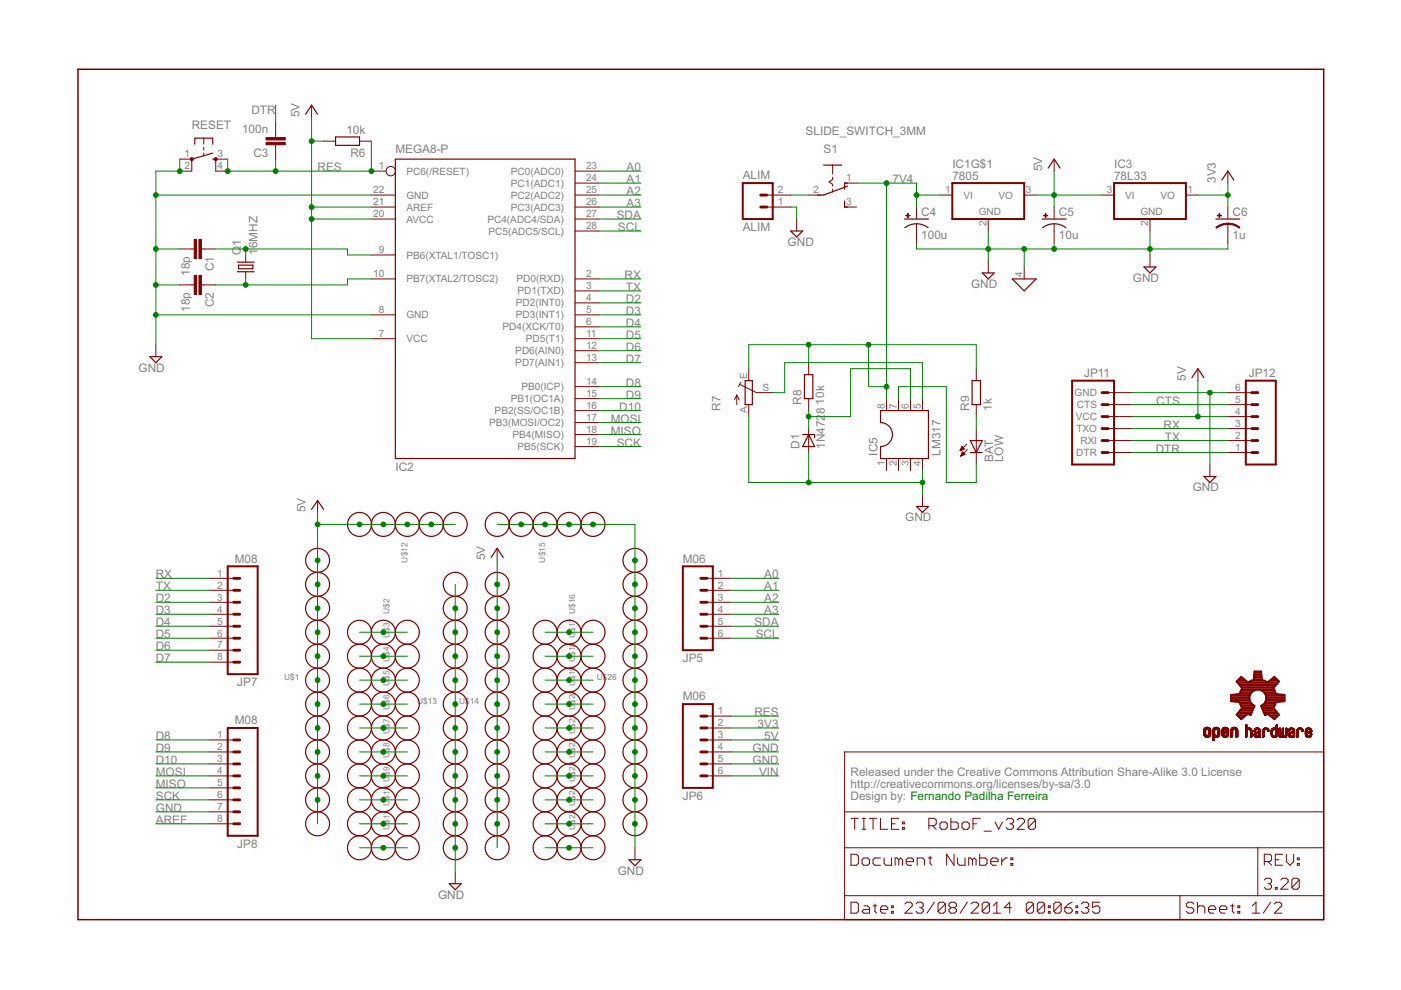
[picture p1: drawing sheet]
<svg xmlns="http://www.w3.org/2000/svg" width="297mm" height="210mm" viewBox="0 0 297 210" stroke-linecap="round" stroke-linejoin="round" font-family="sans-serif">
<g fill="none" stroke="#800000" stroke-width=".21">
<path d="M38.1 33.7h2.6v2.6h-2.6M43.2 29.3v1.3M43.2 31.2v.6M43.2 32.5v.6M48.3 33.7h-2.6v2.6h2.6M58.4 26.1v3.1M58.4 30.7v3M66.1 22.3v2.5M68.6 29.9h2.5M76.2 29.9h2.5M78.7 36.3h3.2M121.9 38.8h5.1"/>
<path d="M121.9 36.3h5.1M176.5 35v1.9M176.5 37.5v.6l-.7 .5 .7 .5v.4M179.1 38.8h2.5M223.5 33.7v2.6M260.3 36.3v2.5M38.1 52.8h3.1M42.7 52.8h3M52.1 54.1v1.5M52.1 57.6v1.5M78.7 59.1h5.1M78.7 54.1h5.1"/>
<path d="M78.7 41.4h5.1M78.7 43.9h5.1M78.7 46.4h5.1M121.9 59.1h5.1M121.9 41.4h5.1M121.9 43.9h5.1M121.9 46.4h5.1M121.9 49h5.1M162.6 41.4h5M162.6 43.9h5M168.9 46.4v2.6M171.4 41.4h2.6"/>
<path d="M176.5 40.1v.6M179.1 43.9h2.5M194.3 43.9v2.5M194.3 47.5v4M199.4 41.4h2.5M209.5 46.4v2.6M209.5 55.3v2.6M217.1 41.4h2.6M217.1 56.6v2.5M223.5 43.9v2.5M223.5 47.5v4M233.7 41.4h2.5"/>
<path d="M243.8 46.4v2.6M243.8 54.1v2.5M251.4 41.4h2.6M260.3 43.9v2.5M260.3 47.5v4M33 73.1v2.5M38.1 60.4h3.1M42.7 60.4h3M78.7 66.8h5.1M78.7 71.8h5.1M121.9 66.8h5.1M121.9 71.8h5.1"/>
<path d="M121.9 76.9h5.1M121.9 74.4h5.1M121.9 69.3h5.1M121.9 64.2h5.1M121.9 61.7h5.1M158.7 78.2v2.5M171.4 76.9v2.5M207 78.2v2.5M254 78.2v2.5M121.9 94.7h5.1M121.9 92.1h5.1M121.9 89.6h5.1"/>
<path d="M121.9 87.1h5.1M121.9 84.5h5.1M121.9 82h5.1M156.2 83.8v2M156.2 83.8l-.5 1M156.2 83.8l.5 1M156.9 81.5l3.5 1.7h3.4M157 81l-.4 1M158.7 85.8v2.5M171.4 84.5v2.6M171.4 90.9v5M188 84.5v2.6"/>
<path d="M188 97.2v2.6M190.5 84.5v2.6M190.5 97.2v2.6M193 84.5v2.6M193 97.2v2.6M195.6 84.5v2.6M195.6 97.2v2.6M203.6 95.5h.2M203.7 95.4h.4M203.7 95.2h.6M203.7 96.7h.1M203.8 96.6h.2"/>
<path d="M203.8 95.1h.6M203.8 95h.5M203.8 96.5h.5M203.9 96.3h.7M203.9 94.9h.3M203.9 94.8h.1M203.9 96.2h.5M203.9 94.7l.5 .5-.8 .4zM204 96.1h.3M204 96h.2M204.1 95.8l-.4 .9M204.1 95.8l.5 .5"/>
<path d="M204.1 95.8h.1M204.6 96.3l-.9 .4M205 94.2l-1.4 1.4M205.1 95.3l-1.4 1.4M207 85.8v2.5M207 90.9v7.6M234.9 83.2h5.1M234.9 95.9h5.1M234.9 93.4h5.1M234.9 90.9h5.1M234.9 88.3h5.1M234.9 85.8h5.1"/>
<path d="M256.5 98.5v2.5M260.3 83.2h5.1M260.3 95.9h5.1M260.3 93.4h5.1M260.3 90.9h5.1M260.3 88.3h5.1M260.3 85.8h5.1M67.3 106.1v2.5M105.4 116.3v2.5M195.6 104.8v2.6M44.5 122.6h5.1M44.5 125.2h5.1"/>
<path d="M44.5 127.7h5.1M44.5 130.2h5.1M44.5 132.8h5.1M44.5 135.3h5.1M44.5 137.9h5.1M149.9 122.6h5M149.9 125.2h5M149.9 127.7h5M149.9 130.2h5M149.9 132.8h5M149.9 135.3h5M44.5 140.4h5.1"/>
<path d="M44.5 156.9h5.1M44.5 159.4h5.1M149.9 156.9h5M149.9 159.4h5M149.9 151.8h5M149.9 154.3h5M179.1 159.4h101.5v35.6h-101.5zM255.2 155.7h.5M255.2 155.7h.4M255.2 155.6h.4M255.2 155.5h.4M255.2 155.4h.4"/>
<path d="M255.2 155.3h.4M255.2 155.2h.4M255.2 155.1h.4M255.2 155h.4M255.2 154.9h.4M255.2 154.8h.4M255.2 155.9h.6M255.2 155.8h.5M255.3 155.9h1.3M255.3 156h1.3M255.3 154.6h1.3M255.4 156h1.1"/>
<path d="M255.4 154.5h1.2M255.4 154.5h1.1M255.4 156.1h1.1M255.4 154.4h1.1M255.5 154.4h.9M255.5 156.2h.9M255.5 154.3h.8M255.6 156.3h.7M255.6 154.3h.7M255.7 154.7l-.5 .1M255.7 154.7h-.5M255.7 156.3h.5"/>
<path d="M255.8 154.6l-.6 .1M255.9 154.2h.2M255.9 154.6h-.6M256 154.6h.6M256.1 154.6l.5 .1M256.2 154.7h.5M256.2 155.8h.5M256.3 154.9h.4M256.3 154.8h.4M256.3 155.7h.4M256.3 155.6h.4M256.3 155.5h.4"/>
<path d="M256.3 155.4h.4M256.3 155.3h.4M256.3 155.2h.4M256.3 155.1h.4M256.3 155h.4M256.6 155.9h-.5M256.7 155.8h-.5M256.7 155.7h-.4M257.1 156.8h.4M257.1 156.7h.4M257.1 156.6h.4M257.1 156.5h.4"/>
<path d="M257.1 156.4h.4M257.1 155.9l1.4 .1M257.1 155.9h.6M257.1 155.8l.5 .1M257.1 155.8h.5M257.1 155.7h.5M257.1 155.7h.4M257.1 155.6h.4M257.1 155.5h.4M257.1 155.4h.4M257.1 155.3h.4M257.1 155.2h.4"/>
<path d="M257.1 155.1h.4M257.1 155h.4M257.1 154.9h.4M257.1 154.8h.4M257.2 154.6h1.3M257.3 154.5h1.2M257.3 154.5h1.1M257.3 157h-.1M257.3 154.4h1.1M257.4 154.4h1M257.5 156.9l-.4 .1M257.5 154.3h.8"/>
<path d="M257.5 156.9h-.4M257.5 156.3h-.4M257.5 154.9h-.4M257.6 154.3h.6M257.6 154.7l-.5 .1M257.6 154.7h-.4M257.6 156.3h.5M257.7 154.6l-.5 .1M257.7 154.2h.3M257.8 154.6h-.6M257.9 154.6h.6M258 154.6h.6"/>
<path d="M258.1 154.7h.5M258.1 155.8h.5M258.1 154.7l.5 .1M258.2 155.7h.4M258.2 154.8h.4M258.2 155.6h.4M258.2 155.5h.4M258.2 155.4h.4M258.2 155.3h.4M258.2 155.2h.4M258.2 155.1h.4M258.2 155h.4"/>
<path d="M258.2 154.9h.4M258.2 156.3h-1.1M258.3 156.2h-1.2M258.4 156.1l-1.3 .1M258.4 156.1h-1.3M258.5 156l-1.4 .1M258.5 156h-1.4M258.6 155.9h-.6M258.6 155.8h-.5M259.1 155.8h.4M259.1 155.7h.4M259.1 155.7h.3"/>
<path d="M259.1 155.1h1.4M259.1 155.1h.3M259.1 155h.3M259.1 154.9h.3M259.1 154.9h.4M259.1 154.8h.4M259.1 154.7h.4M259.1 155.9h.5M259.1 155.9h1.3M259.1 156h1.3M259.1 154.6h1.3M259.2 154.5h1.2"/>
<path d="M259.2 156h1.1M259.2 156.1h1.1M259.3 154.4h1M259.3 156.1h1M259.3 156.2h.9M259.4 154.3h.8M259.4 156.3h.7M259.5 154.3h.6M259.5 155.6h-.4M259.5 154.7h-.4M259.6 156.3h.4M259.6 155.6h-.5"/>
<path d="M259.6 155.1h.9M259.6 154.6l-.5 .1M259.7 154.2h.2M259.7 154.6h-.6M259.7 155.5h-.6M259.7 155h.8M259.8 155.4l-.7 .1M259.8 155h.7M259.8 154.6h.7M259.9 155.4h-.8M259.9 154.9h.6M259.9 154.6l.6 .1"/>
<path d="M260 154.7h.5M260.1 155.8h.4M260.1 155.3l-1 .1M260.1 154.7h.4M260.1 155.7h.4M260.1 154.9h.4M260.1 154.8h.4M260.1 155.6h.4M260.2 155.5h.3M260.2 155.3h-1.1M260.3 155.5h.2M260.3 155.2l-1.2 .1"/>
<path d="M260.4 155.4h.1M260.5 155.9h-.6M260.5 155.2h-1.4M260.5 155.8l-.5 .1M260.9 156.3h.3M260.9 156.1h.4M260.9 156h.4M260.9 155.9h.4M260.9 155.8h.4M260.9 155.7h.4M260.9 155.6h.4M260.9 155.5h.4"/>
<path d="M260.9 155.4h.4M260.9 155.3h.4M260.9 155.2h.4M260.9 155.1h.4M260.9 155h.4M260.9 154.9h.4M261 154.8h.4M261 156.3h.1M261 154.6h1.3M261.1 154.5h1.2M261.2 154.4h1M261.3 154.3h.8"/>
<path d="M261.3 156.2h-.4M261.3 156.1l-.4 .1M261.4 154.3h.6M261.4 154.7l-.4 .1M261.4 154.7h-.4M261.5 154.6l-.5 .1M261.6 154.2h.2M261.6 154.6h-.6M261.7 154.6h.7M261.9 154.6l.5 .1M261.9 154.7h.5M262 154.7l.4 .1"/>
<path d="M262 154.8h.4M262 156.3h.3M262 156.1h.4M262 156h.4M262 155.9h.4M262 155.8h.4M262 155.7h.4M262 155.6h.4M262 155.5h.4M262 155.4h.4M262 155.3h.4M262 155.2h.4"/>
<path d="M262 155.1h.4M262 155h.4M262 154.9h.4M262.1 156.3h.1M262.4 156.2h-.4M264.1 154.3h.3M264.1 156.2h.3M264.1 156.1h.3M264.1 156h.3M264.1 155.9h.3M264.1 155.8h.3M264.1 155.7h.3"/>
<path d="M264.1 155.6h.3M264.1 155.5h.3M264.1 155.4h.3M264.1 155.3h.3M264.1 155.2h.3M264.1 155.1h.3M264.1 155h.3M264.1 154.9h.3M264.1 154.5l1.2 .1M264.1 154.5h1.1M264.1 154.4l1.1 .1M264.1 154.4h1"/>
<path d="M264.1 154.2h.3M264.1 154.1h.3M264.1 154h.3M264.1 153.9h.3M264.1 153.8h.3M264.1 153.7h.3M264.2 153.7h.2M264.2 156.3h-.1M264.3 156.3h-.2M264.4 155h-.3M264.4 154.9h-.3M264.4 154.8h-.3"/>
<path d="M264.5 154.7l-.4 .1M264.5 154.4h.5M264.5 154.7h-.4M264.6 154.6l-.5 .1M264.9 154.6l.5 .1M265 154.7h.4M265 154.7l.4 .1M265.1 154.9h.3M265.1 154.8h.3M265.2 156.2h.2M265.2 156.1h.2M265.2 156h.2"/>
<path d="M265.2 155.9h.2M265.2 155.8h.2M265.2 155.7h.2M265.2 155.6h.2M265.2 155.5h.2M265.2 155.4h.2M265.2 155.3h.2M265.2 155.2h.2M265.2 155.1h.2M265.2 155h.2M265.3 156.3h-.1M265.3 154.6h-1.2"/>
<path d="M265.4 156.3h-.2M265.4 156.1l-.2 .1M265.9 155.9h.3M265.9 155.8h.3M265.9 155h.2M265.9 155h.3M265.9 155.7h.4M265.9 155.1h.1M265.9 154.9h.3M265.9 156l.5 .1M265.9 156h.4M265.9 154.8h.3"/>
<path d="M265.9 156.1h.8M266 156.1l.8 .1M266 154.6h1.1M266 156.2h.8M266.1 154.6h1M266.1 156.3h.7M266.1 154.5h.9M266.1 155.1h-.2M266.2 155.4h1.1M266.2 156.3h.6M266.2 154.9h-.3M266.2 155.7h-.3"/>
<path d="M266.3 155.3h1M266.3 154.4h.6M266.3 154.7l-.4 .1M266.3 154.4h.5M266.3 154.7h-.4M266.4 155.6h-.5M266.4 155.3h.9M266.5 156.3l-.1 .1M266.5 155.6h-.6M266.5 154.6l-.5 .1M266.5 156.1h.2M266.5 156.4h.1"/>
<path d="M266.5 155.2h.8M266.6 155.5h-.6M266.7 154.6l.5 .1M266.7 155.2h.6M266.7 155.4l-.7 .1M266.8 155.1h.5M266.8 154.7h.4M266.8 154.7l.4 .1M266.9 155h.4M266.9 154.8h.3M266.9 154.9h.4M267 156.2h.3"/>
<path d="M267 156.1h.3M267 156h.3M267 155.9h.3M267 155.8h.3M267 155.7h.3M267 155.6h.3M267 155.5h.3M267 155.4h.3M267.1 156.3h-.1M267.3 156.3h-.3M267.3 155.4h-1.2M267.7 156.2h.3"/>
<path d="M267.7 156.1h.3M267.7 156h.3M267.7 155.9h.3M267.7 155.8h.3M267.7 155.7h.3M267.7 155.6h.3M267.7 155.5h.3M267.7 155.4h.3M267.7 155.3h.3M267.7 155.2h.3M267.7 155.1h.3M267.7 155h.3"/>
<path d="M267.7 154.9h.3M267.7 154.8h.3M267.8 154.6h1.1M267.8 156.3h-.1M267.9 154.5h1M267.9 156.3h-.2M267.9 154.5h.9M268 155h-.3M268.1 154.4h.6M268.1 154.7l-.4 .1M268.1 154.4h.5M268.1 154.7h-.3"/>
<path d="M268.3 154.6l-.5 .1M268.5 154.6h.5M268.6 154.7h.4M268.7 154.8h.3M268.7 154.9h.3M268.8 154.9h.2M268.8 155h.2M269 155.1h-.2M269 155h-.2M269.5 155.7h.3M269.5 155.6h.3M269.5 155.5h.3"/>
<path d="M269.5 155.4h.3M269.5 155.3h.3M269.5 155.2h.3M269.5 155.1h.3M269.5 155h.3M269.5 155.8h.3M269.5 155.9h.4M269.5 155.8l.3 .1M269.5 154.8h.4M269.6 156h.4M269.6 155.9l.3 .1M269.6 156l.6 .1"/>
<path d="M269.6 156.1h1.1M269.7 154.6h1.2M269.7 156.1h1M269.7 156.2h1M269.7 154.5h1.2M269.8 154.5h1.1M269.8 156.3h.8M269.8 154.9h-.3M269.9 154.9h-.4M269.9 154.4h1M269.9 156.3h.6M269.9 154.7l-.3 .1"/>
<path d="M269.9 154.4h.5M270 154.7h-.4M270.1 154.6l-.5 .1M270.1 156.3v.1M270.2 156.3v.1M270.2 156.4h.1M270.3 154.6h.6M270.4 156h.4M270.4 154.7h.5M270.5 154.7h.4M270.5 154.8h.4M270.6 154.9h.3"/>
<path d="M270.6 154.3h.3M270.6 155.8h.3M270.6 155.7h.3M270.6 155.6h.3M270.6 155.5h.3M270.6 155.4h.3M270.6 155.3h.3M270.6 155.2h.3M270.6 155.1h.3M270.6 155h.3M270.6 154.2h.3M270.6 154.1h.3"/>
<path d="M270.6 154h.3M270.6 153.9h.3M270.6 153.8h.3M270.6 153.7h.3M270.7 153.7h.2M270.8 156l-.6 .1M270.8 155.9l-.4 .1M270.8 155.9h-.3M270.9 155.8l-.3 .1M270.9 154.6h-1.3M271.1 155.8h.3M271.1 155.7h.3"/>
<path d="M271.1 155.6h.3M271.1 155.5h.3M271.1 155.4h.3M271.1 155.3h.3M271.1 155.2h.3M271.1 155.1h.3M271.1 155h.3M271.1 154.9h.3M271.1 154.8h.3M271.1 154.7h.3M271.1 154.6h.3M271.1 154.5h.3"/>
<path d="M271.2 156h.3M271.2 155.9h.3M271.2 154.5h.2M271.2 156h1.6M271.3 156.2h1.4M271.3 156.1h1.5M271.3 154.4h.1M271.3 156.3h1.4M271.6 156.4h.1M271.7 156.3v.1M271.8 156h.4M271.8 155.9l.4 .1"/>
<path d="M271.8 155.9h.4M271.8 155.8l.4 .1M271.8 155.8h.3M271.8 155.7h.3M271.8 155.6h.3M271.8 155.5h.3M271.8 155.4h.3M271.8 155.3h.3M271.9 155.2h.2M271.9 155.1h.2M271.9 155h.2M271.9 154.9h.2"/>
<path d="M271.9 154.8h.2M271.9 154.7h.2M271.9 154.6h.2M271.9 154.5h.2M271.9 156.3h-.5M272 154.4h.1M272.1 156.3h.5M272.4 156.4h.1M272.5 156h.3M272.5 155.9h.3M272.6 155.8h.2M272.6 155.7h.2"/>
<path d="M272.6 155.6h.2M272.6 155.5h.2M272.6 155.4h.2M272.6 155.3h.2M272.6 155.2h.2M272.6 155.1h.2M272.6 155h.2M272.6 154.9h.2M272.6 154.8h.2M272.6 154.7h.2M272.6 154.6h.2M272.6 154.5h.2"/>
<path d="M272.7 154.4h.1M272.8 156.1h-1.6M273.1 155.9l.4 .1M273.1 155.9h.3M273.1 155.8h.3M273.1 155.1h.1M273.1 154.9h.3M273.2 156h.4M273.2 156l.8 .1M273.2 154.8h.3M273.2 156.1h.8M273.2 156.1l.8 .1"/>
<path d="M273.3 156.2h.7M273.3 154.6h1.1M273.4 156.3h.6M273.4 155.1h-.3M273.4 154.5h.9M273.4 155.4h1.1M273.4 155h-.3M273.4 154.5h.8M273.5 156.3h.5M273.5 154.9h-.3M273.5 155.7h-.4M273.5 154.4h.6"/>
<path d="M273.5 155.3h1M273.5 154.7l-.3 .1M273.6 154.4h.5M273.6 154.7h-.4M273.6 155.6h-.4M273.7 155.3h.8M273.7 156.4h.1M273.7 155.6h-.5M273.7 154.6l-.5 .1M273.7 155.2h.8M273.9 155.5h-.7M273.9 154.6l.5 .1"/>
<path d="M273.9 155.2h.6M273.9 155.4l-.6 .1M274 155.1h.5M274 154.7h.4M274.1 154.7h.3M274.1 155.4h-.8M274.1 154.8h.4M274.2 155h.3M274.2 154.9h.3M274.2 155.4h.3M274.2 156.1h.3M274.2 156h.3"/>
<path d="M274.2 155.9h.3M274.2 155.8h.3M274.2 155.7h.3M274.2 155.6h.3M274.2 155.5h.3M274.4 156.3h-.2M274.5 156.3h-.3M274.5 156.2h-.3M275 156.2h.2M275 156.1h.2M275 156h.2M275 155.9h.2"/>
<path d="M275 155.8h.2M275 155.7h.2M275 155.6h.2M275 155.5h.2M275 155.4h.2M275 155.3h.2M275 155.2h.2M275 155.1h.2M275 155h.2M275 154.9h.3M275.1 154.6h1.1M275.1 156.3h-.1"/>
<path d="M275.1 154.6h1M275.1 154.5h1M275.2 156.3h-.2M275.2 154.5h.9M275.2 155h-.2M275.3 154.9h-.3M275.3 154.8h-.3M275.3 154.4h.6M275.4 154.4h.5M275.4 154.7l-.4 .1M275.4 154.7h-.4M275.5 154.6l-.5 .1"/>
<path d="M275.7 154.6l.5 .1M275.9 154.7h.3M275.9 154.7l.4 .1M276 154.9h.3M276 154.8h.3M276 155.1h.2M276.3 155h-.3M276.8 155.8h.3M276.8 155.7h.3M276.8 155.4h.7M276.8 155.3h1.1M276.8 155.2l.3 .1"/>
<path d="M276.8 155.2h.3M276.8 155.1h.3M276.8 155h.3M276.8 154.9h.3M276.8 155.9h.3M276.8 154.8h.3M276.8 155.9l.4 .1M276.8 156h.5M276.9 156l.5 .1M276.9 156.1h1.1M276.9 156.1h1M276.9 154.6h1.1"/>
<path d="M277 156.2h.9M277 154.5h.9M277 156.3h.8M277.1 155.7h-.3M277.1 154.9h-.3M277.1 154.4h.6M277.1 156.3h.6M277.2 154.7l-.4 .1M277.2 154.4h.5M277.2 155.6h-.4M277.2 154.7h-.4M277.3 156.4h.1"/>
<path d="M277.3 155.6h-.5M277.3 154.6l-.5 .1M277.4 156.3l.1 .1M277.5 155.5h-.7M277.5 156.1h.5M277.5 155.1h.6M277.5 154.6l.5 .1M277.6 155.1h.5M277.7 154.7h.4M277.7 155.4h-.9M277.7 155h.4M277.8 155.9h.3"/>
<path d="M277.8 155.3l-1 .1M277.8 154.8h.3M277.8 155.8h.3M277.8 155h.3M277.8 154.9h.3M277.9 155.7h.2M277.9 155.6h.2M278 155.6h.1M278 154.6h-1.1M278 156h-.4M278 155.2l-.8 .1M278.1 155.9l-.4 .1"/>
<path d="M278.1 155.2h-.8M278.1 155.7h-.3M44.5 162h5.1M44.5 164.5h5.1M44.5 167h5.1M44.5 169.6h5.1M44.5 172.1h5.1M44.5 174.7h5.1M134.6 179.7v2.6M149.9 162h5M149.9 164.5h5M179.1 172.1h101.5"/>
<path d="M179.1 179.7h101.5M180.4 173.5h1.6M181.2 173.5v2.3M182.8 173.5h.8M182.8 175.8h.8M183.2 173.5v2.3M184.3 173.5h1.6M185.1 173.5v2.3M186.7 173.5v2.3h1.5M189 174.7h.8M190.6 173.5h-1.6v2.3h1.6M191.3 174.3h.4v.4h-.4z"/>
<path d="M191.3 175.5h.4v.3h-.4zM196.9 175.1h1.2l.4-.4v-.8l-.4-.4h-1.2v2.3M197.7 175.1l.8 .7M199.3 174.7l.4-.4h.7l.4 .4v.8l-.4 .3h-.7l-.4-.3zM201.6 173.5v2.3h1.2l.4-.3v-.8l-.4-.4h-1.2M204 174.7l.3-.4h.8l.4 .4v.8l-.4 .3h-.8l-.3-.3zM206.3 174.7h.8M207.9 173.5h-1.6v2.3M208.6 176.2h1.6M211 174.3l.8 1.5 .7-1.5M213.3 173.9l.4-.4h.8l.4 .4v.4l-.4 .4M214.1 174.7h.4"/>
<path d="M214.5 174.7l.4 .4v.4l-.4 .3h-.8l-.4-.3M215.6 173.9l.4-.4h.8l.4 .4v.4l-1.6 1.5h1.6M219.5 173.9l-.3-.4h-.8l-.4 .4v1.6M219.5 173.9v1.6l-.3 .3h-.8l-.4-.3M219.5 173.9l-1.5 1.6M266.7 179.7v10.2M96.5 184.8v2.6M179.1 189.9h101.5M180.4 181.1h1.2l.4 .4v1.6l-.4 .4h-1.2zM180.4 191.3h1.2l.4 .4v1.5l-.4 .4h-1.2zM182.8 182.3l.4-.4h.7l.4 .4v.8l-.4 .4h-.7l-.4-.4zM183.2 192.1h.7l.4 .3v1.2h-1.1l-.4-.4 .4-.4h1.1"/>
<path d="M185.1 192.1h.8M185.5 191.7v1.5l.4 .4M186.7 192.8h1.5v-.4l-.4-.3h-.8l-.3 .3v.8l.3 .4h.8M186.7 181.9h-1.2l-.4 .4v.8l.4 .4h1.2M187.5 181.9v1.2l.3 .4h1.2v-1.6M189 193.2h.4v.4h-.4zM189 192.1h.4v.3h-.4zM190.6 182.3l-.4-.4h-.4v1.6M190.6 182.3l.4-.4 .3 .4v1.2M190.6 182.3v1.2M191.9 191.7l.4-.4h.7l.4 .4v.4l-1.5 1.5h1.5M192.1 182.7h1.6v-.4l-.4-.4h-.8l-.4 .4v.8l.4 .4h.8"/>
<path d="M194.2 191.7l.4-.4h.8l.3 .4v.4l-.3 .3M194.5 183.5v-1.6h1.1l.4 .4v1.2M195 192.4h.4M195.4 192.4l.3 .4v.4l-.3 .4h-.8l-.4-.4M196.8 181.9h.8M197.2 181.5v1.6l.4 .4M198.1 191.3l-1.6 2.3M200.4 191.7v1.5l-.4 .4h-.7l-.4-.4M200.4 191.7l-.4-.4h-.7l-.4 .4v1.5M200.4 191.7l-1.5 1.5M201.6 192.4l-.4 .4v.4l.4 .4h.8l.4-.4v-.4l-.4-.4M201.6 192.4l-.4-.3v-.4l.4-.4h.8l.4 .4v.4l-.4 .3"/>
<path d="M201.6 192.4h.8M202.3 181.1v2.4l-1.6-2.4v2.4M203 181.9v1.2l.4 .4h1.2v-1.6M205.1 191.3l-1.5 2.3M205.9 191.7l.4-.4h.8l.4 .4v.4l-1.6 1.5h1.6M206.2 182.3l-.4-.4h-.4v1.6M206.2 182.3v1.2M206.2 182.3l.3-.4 .4 .4v1.2M207.7 181.1v2.4h1.2l.4-.4v-.8l-.4-.4h-1.2M209.8 191.7v1.5l-.4 .4h-.8l-.4-.4M209.8 191.7l-.4-.4h-.8l-.4 .4v1.5M209.8 191.7l-1.6 1.5"/>
<path d="M210.1 182.7h1.5v-.4l-.4-.4h-.8l-.3 .4v.8l.3 .4h.8M210.6 193.6h1.5M210.6 192.1l.7-.8v2.3M212.4 181.9v1.6M213.6 181.9h-.4l-.8 .8M214.3 183.1h.4v.4h-.4zM214.3 181.9h.4v.4h-.4zM214.5 192.4h-1.6l1.2-1.1v2.3M219.1 191.7v1.5l-.3 .4h-.8l-.4-.4M219.1 191.7l-.3-.4h-.8l-.4 .4v1.5M219.1 191.7l-1.5 1.5M221.5 191.7v1.5l-.4 .4h-.8l-.4-.4"/>
<path d="M221.5 191.7l-.4-.4h-.8l-.4 .4v1.5M221.5 191.7l-1.6 1.5M222.3 193.2h.4v.4h-.4zM222.3 192.1h.4v.3h-.4zM225 191.7v1.5l-.4 .4h-.8l-.4-.4M225 191.7l-.4-.4h-.8l-.4 .4v1.5M225 191.7l-1.6 1.5M225.8 192.4h1.1l.4 .4v.4l-.4 .4h-.7l-.4-.4zM227.3 191.3l-.8 .4-.7 .7M228.1 193.2h.4v.4h-.4zM228.1 192.1h.4v.3h-.4zM229.3 191.7l.4-.4h.7l.4 .4v.4l-.4 .3"/>
<path d="M230.1 192.4h.3M230.4 192.4l.4 .4v.4l-.4 .4h-.7l-.4-.4M233.2 191.3h-1.6v1.1l.8-.3h.4l.4 .3v.8l-.4 .4h-.8l-.4-.4M250.2 189.9v5.1M253.1 191.7l-.4-.4h-.8l-.4 .4v.4l.4 .3h.8l.4 .4v.4l-.4 .4h-.8l-.4-.4M253.9 192.4l.4-.3h.8l.3 .3v1.2M253.9 191.3v2.3M256.2 192.8h1.6v-.4l-.4-.3h-.8l-.4 .3v.8l.4 .4h.8M258.6 192.8h1.5v-.4l-.4-.3h-.7l-.4 .3v.8l.4 .4h.7M260.9 192.1h.8M261.3 191.7v1.5l.4 .4M262.4 193.2h.4v.4h-.4z"/>
<path d="M262.4 192.1h.4v.3h-.4zM265.5 193.6h1.6M265.5 192.1l.8-.8v2.3M268.1 186.6l.3-.4h.8l.4 .4v.4l-.4 .4M268.1 182.7h1.1l.4-.4v-.8l-.4-.4h-1.1v2.4M268.8 187.4h.4M268.8 182.7l.8 .8M269.2 187.4l.4 .3v.5l-.4 .3h-.8l-.3-.3M269.4 191.3l-1.6 2.3M270.2 191.7l.4-.4h.8l.3 .4v.4l-1.5 1.5h1.5M270.4 188.2h.4v.3h-.4zM270.4 182.3h.8"/>
<path d="M271.5 186.6l.4-.4h.8l.4 .4v.4l-1.6 1.5h1.6M271.9 181.1h-1.5v2.4h1.5M272.7 181.1v1.6l.8 .8 .8-.8v-1.6M275.1 181.9h.4v.4h-.4zM275.1 183.1h.4v.4h-.4zM275.5 186.6l-.4-.4h-.8l-.4 .4v1.6M275.5 186.6v1.6l-.4 .3h-.8l-.4-.3M275.5 186.6l-1.6 1.6"/>
<circle cx="82.8" cy="36.3" r=".99"/>
</g>
<g fill="none" stroke="#800000" stroke-width=".25">
<path d="M41.3 30.6v-1.3h3.8v1.3M45.1 33.7h.6M45.1 32.5l-4.4 1.2M64.8 24.2l1.3-1.9 1.2 1.9M71.1 29h5.1v1.8h-5.1zM83.8 33.7h38.1v63.5h-38.1zM174.6 35h3.8M179.7 39.5l-5.1 1.9h-1.2M179.7 38.8h-.6v1.3M222.2 35.6l1.3-1.9 1.3 1.9M259.1 38.2l1.2-1.9 1.3 1.9M50.3 55.6h3.6"/>
<path d="M50.3 57.6h3.6M50.6 56.2h3v.8h-3zM167.6 49h2.6l-1.3 1.2zM179.1 42.6v1.3h.6M191.8 46.4h5M191.8 48.3a4 4 0 0 1 5 0M208.3 57.9h2.5l-1.3 1.2zM214.6 59.1h5.1l-2.6 2.6zM221 46.4h5M221 48.3a4 4 0 0 1 5 0M242.5 56.6h2.6l-1.3 1.3zM257.8 46.4h5.1"/>
<path d="M31.8 75.6h2.5l-1.3 1.3zM170.6 79.4h1.7v5.1h-1.7zM158 80.7h1.5v5.1h-1.5zM170.2 92.1h2.5v.7M171.4 92.1l1.3 2.6h-2.5zM186.7 87.1h10.1v10.1h-10.1v-2.5a2.54 2.54 0 0 0 2.5-2.6 2.54 2.54 0 0 0-2.5-2.5zM205.7 93.4h2.6l-1.3 2.5zM205.7 95.9h2.6M206.1 80.7h1.8v5.1h-1.8zM252.7 80.1l1.3-1.9 1.2 1.9M66.1 108l1.2-1.9 1.3 1.9M104.1 118.2l1.3-1.9 1.3 1.9"/>
<path d="M194.3 107.4h2.5l-1.2 1.2zM255.2 101h2.6l-1.3 1.3zM95.2 187.4h2.6l-1.3 1.2zM133.3 182.3h2.6l-1.3 1.3z"/>
<circle cx="67.3" cy="118.8" r="2.54"/>
<circle cx="76.2" cy="111.2" r="2.54"/>
<circle cx="81.3" cy="111.2" r="2.54"/>
<circle cx="86.4" cy="111.2" r="2.54"/>
<circle cx="91.4" cy="111.2" r="2.54"/>
<circle cx="96.5" cy="111.2" r="2.54"/>
<circle cx="105.4" cy="111.2" r="2.54"/>
<circle cx="110.5" cy="111.2" r="2.54"/>
<circle cx="115.6" cy="111.2" r="2.54"/>
<circle cx="120.6" cy="111.2" r="2.54"/>
<circle cx="125.7" cy="111.2" r="2.54"/>
<circle cx="134.6" cy="118.8" r="2.54"/>
<circle cx="67.3" cy="134" r="2.54"/>
<circle cx="67.3" cy="129" r="2.54"/>
<circle cx="67.3" cy="139.1" r="2.54"/>
<circle cx="67.3" cy="123.9" r="2.54"/>
<circle cx="76.2" cy="139.1" r="2.54"/>
<circle cx="76.2" cy="134" r="2.54"/>
<circle cx="81.3" cy="134" r="2.54"/>
<circle cx="81.3" cy="139.1" r="2.54"/>
<circle cx="86.4" cy="134" r="2.54"/>
<circle cx="86.4" cy="139.1" r="2.54"/>
<circle cx="96.5" cy="129" r="2.54"/>
<circle cx="96.5" cy="139.1" r="2.54"/>
<circle cx="96.5" cy="134" r="2.54"/>
<circle cx="96.5" cy="123.9" r="2.54"/>
<circle cx="105.4" cy="139.1" r="2.54"/>
<circle cx="105.4" cy="129" r="2.54"/>
<circle cx="105.4" cy="134" r="2.54"/>
<circle cx="105.4" cy="123.9" r="2.54"/>
<circle cx="115.6" cy="134" r="2.54"/>
<circle cx="115.6" cy="139.1" r="2.54"/>
<circle cx="120.6" cy="134" r="2.54"/>
<circle cx="120.6" cy="139.1" r="2.54"/>
<circle cx="125.7" cy="134" r="2.54"/>
<circle cx="125.7" cy="139.1" r="2.54"/>
<circle cx="134.6" cy="134" r="2.54"/>
<circle cx="134.6" cy="123.9" r="2.54"/>
<circle cx="134.6" cy="129" r="2.54"/>
<circle cx="134.6" cy="139.1" r="2.54"/>
<circle cx="67.3" cy="144.2" r="2.54"/>
<circle cx="67.3" cy="154.3" r="2.54"/>
<circle cx="67.3" cy="149.3" r="2.54"/>
<circle cx="67.3" cy="159.4" r="2.54"/>
<circle cx="76.2" cy="159.4" r="2.54"/>
<circle cx="76.2" cy="144.2" r="2.54"/>
<circle cx="76.2" cy="154.3" r="2.54"/>
<circle cx="76.2" cy="149.3" r="2.54"/>
<circle cx="81.3" cy="149.3" r="2.54"/>
<circle cx="81.3" cy="144.2" r="2.54"/>
<circle cx="81.3" cy="154.3" r="2.54"/>
<circle cx="81.3" cy="159.4" r="2.54"/>
<circle cx="86.4" cy="154.3" r="2.54"/>
<circle cx="86.4" cy="144.2" r="2.54"/>
<circle cx="86.4" cy="149.3" r="2.54"/>
<circle cx="86.4" cy="159.4" r="2.54"/>
<circle cx="96.5" cy="144.2" r="2.54"/>
<circle cx="96.5" cy="159.4" r="2.54"/>
<circle cx="96.5" cy="154.3" r="2.54"/>
<circle cx="96.5" cy="149.3" r="2.54"/>
<circle cx="105.4" cy="144.2" r="2.54"/>
<circle cx="105.4" cy="154.3" r="2.54"/>
<circle cx="105.4" cy="159.4" r="2.54"/>
<circle cx="105.4" cy="149.3" r="2.54"/>
<circle cx="115.6" cy="144.2" r="2.54"/>
<circle cx="115.6" cy="159.4" r="2.54"/>
<circle cx="115.6" cy="154.3" r="2.54"/>
<circle cx="115.6" cy="149.3" r="2.54"/>
<circle cx="120.6" cy="149.3" r="2.54"/>
<circle cx="120.6" cy="144.2" r="2.54"/>
<circle cx="120.6" cy="154.3" r="2.54"/>
<circle cx="120.6" cy="159.4" r="2.54"/>
<circle cx="125.7" cy="144.2" r="2.54"/>
<circle cx="125.7" cy="159.4" r="2.54"/>
<circle cx="125.7" cy="149.3" r="2.54"/>
<circle cx="125.7" cy="154.3" r="2.54"/>
<circle cx="134.6" cy="144.2" r="2.54"/>
<circle cx="134.6" cy="154.3" r="2.54"/>
<circle cx="134.6" cy="159.4" r="2.54"/>
<circle cx="134.6" cy="149.3" r="2.54"/>
<circle cx="67.3" cy="174.7" r="2.54"/>
<circle cx="67.3" cy="169.6" r="2.54"/>
<circle cx="67.3" cy="164.5" r="2.54"/>
<circle cx="76.2" cy="174.7" r="2.54"/>
<circle cx="76.2" cy="179.7" r="2.54"/>
<circle cx="76.2" cy="169.6" r="2.54"/>
<circle cx="76.2" cy="164.5" r="2.54"/>
<circle cx="81.3" cy="179.7" r="2.54"/>
<circle cx="81.3" cy="174.7" r="2.54"/>
<circle cx="81.3" cy="169.6" r="2.54"/>
<circle cx="81.3" cy="164.5" r="2.54"/>
<circle cx="86.4" cy="174.7" r="2.54"/>
<circle cx="86.4" cy="179.7" r="2.54"/>
<circle cx="86.4" cy="169.6" r="2.54"/>
<circle cx="86.4" cy="164.5" r="2.54"/>
<circle cx="96.5" cy="179.7" r="2.54"/>
<circle cx="96.5" cy="174.7" r="2.54"/>
<circle cx="96.5" cy="164.5" r="2.54"/>
<circle cx="96.5" cy="169.6" r="2.54"/>
<circle cx="105.4" cy="174.7" r="2.54"/>
<circle cx="105.4" cy="179.7" r="2.54"/>
<circle cx="105.4" cy="164.5" r="2.54"/>
<circle cx="105.4" cy="169.6" r="2.54"/>
<circle cx="115.6" cy="174.7" r="2.54"/>
<circle cx="115.6" cy="179.7" r="2.54"/>
<circle cx="115.6" cy="164.5" r="2.54"/>
<circle cx="115.6" cy="169.6" r="2.54"/>
<circle cx="120.6" cy="174.7" r="2.54"/>
<circle cx="120.6" cy="179.7" r="2.54"/>
<circle cx="120.6" cy="164.5" r="2.54"/>
<circle cx="120.6" cy="169.6" r="2.54"/>
<circle cx="125.7" cy="174.7" r="2.54"/>
<circle cx="125.7" cy="179.7" r="2.54"/>
<circle cx="125.7" cy="169.6" r="2.54"/>
<circle cx="125.7" cy="164.5" r="2.54"/>
<circle cx="134.6" cy="174.7" r="2.54"/>
<circle cx="134.6" cy="169.6" r="2.54"/>
<circle cx="134.6" cy="164.5" r="2.54"/>
</g>
<g fill="#800000" stroke="#800000" stroke-width=".21">
<path d="M221.3 45.6h.8v.2h-.8z"/>
<path d="M221.6 45.3h.2v.8h-.2z"/>
<path d="M41.2 50.8h.5v4h-.5z"/>
<path d="M42.2 50.8h.5v4h-.5z"/>
<path d="M41.2 58.4h.5v4h-.5z"/>
<path d="M42.2 58.4h.5v4h-.5z"/>
<path d="M192 45.6h.9v.2h-.9z"/>
<path d="M192.4 45.3h.2v.8h-.2z"/>
<path d="M258.1 45.6h.9v.2h-.9z"/>
<path d="M258.5 45.3h.1v.8h-.1z"/>
<path d="M56.4 29.2h4.1v.5h-4.1z"/>
<path d="M56.4 30.2h4.1v.5h-4.1z"/>
</g>
<g fill="#800000" stroke="#800000" stroke-width=".21">
<path d="M260.3 47.3l1.4 .2 1.2 .7-.2 .2-.8-.5-1.6-.3z" fill-rule="evenodd"/>
<path d="M257.8 48.2l1.2-.7 1.3-.2v.3l-1 .1-1.4 .7z" fill-rule="evenodd"/>
<circle cx="40.7" cy="33.7" r=".33"/>
<circle cx="45.7" cy="33.7" r=".33"/>
</g>
<path d="M157.5 38.8h6.3v7.6h-6.3zM201.9 38.8h15.2v7.6h-15.2zM236.2 38.8h15.2v7.6h-15.2zM227.3 80.7h8.9v17.8h-8.9zM264.1 80.7h6.4v17.8h-6.4zM48.3 120.1h6.3v22.8h-6.3zM144.8 120.1h6.3v17.8h-6.3zM48.3 154.3h6.3v22.9h-6.3zM144.8 149.3h6.3v17.7h-6.3z" fill="none" stroke="#800000" stroke-width=".42"/>
<g fill="none" stroke="#800000" stroke-width=".61">
<path d="M161.3 41.4h1.3M161.3 43.9h1.3M233.7 90.9h1.2M233.7 93.4h1.2M233.7 95.9h1.2M233.7 85.8h1.2M233.7 88.3h1.2M233.7 83.2h1.2M265.4 90.9h1.3M265.4 93.4h1.3M265.4 95.9h1.3M265.4 85.8h1.3"/>
<path d="M265.4 88.3h1.3M265.4 83.2h1.3M49.6 127.7h1.2M49.6 125.2h1.2M49.6 122.6h1.2M49.6 132.8h1.2M49.6 130.2h1.2M49.6 135.3h1.2M49.6 137.9h1.2M148.6 127.7h1.3M148.6 125.2h1.3M148.6 122.6h1.3"/>
<path d="M148.6 132.8h1.3M148.6 130.2h1.3M148.6 135.3h1.3M49.6 140.4h1.2M49.6 159.4h1.2M49.6 156.9h1.2M148.6 159.4h1.3M148.6 156.9h1.3M148.6 154.3h1.3M148.6 151.8h1.3M49.6 162h1.2M49.6 167h1.2"/>
<path d="M49.6 164.5h1.2M49.6 169.6h1.2M49.6 172.1h1.2M49.6 174.7h1.2M148.6 162h1.3M148.6 164.5h1.3"/>
</g>
<path d="M16.5 14.7h264.1v180.3h-264.1z" fill="none" stroke="#800000" stroke-width=".32"/>
<g fill="none" stroke="#800000" stroke-width=".38">
<path d="M261 148.5h4M261 148.2h3.9M261 147.8h3.9M261 147.5h4M262.3 144.4h1.9M262.3 151.3h3M262.3 151.7h1.9M262.4 144.7h8.6M262.6 147.2h2.5M262.6 151h2.9M262.6 145.1h8.1M262.7 144h1.1"/>
<path d="M262.7 152h1M262.8 148.9l-1.8-.2v-1.4l1.8-.2 .6-1.2-1.2-1.4 1-1 1.4 1.2 1.2-.5 .2-1.9h1.4l.2 1.9 1.2 .5 1.4-1.2 1 1-1.2 1.4 .5 1.2 1.9 .2v1.4l-1.9 .2M262.8 148.9h2.3M262.9 150.6h2.7M262.9 145.4h7.5M263 149.2h2.4M263 146.8h2.4M263 143.7h.4M263 152.4h.3M263.1 149.6h2.8M263.1 146.5h2.7M263.2 150.3h2.5"/>
<path d="M263.2 145.8h7M263.2 146.1h6.9M263.3 149.9h2.6M265 148.6l.1 .3M265.1 148.9l.9 .7-.8 2-.6-.3-1.4 1.2-1-1 1.2-1.4-.6-1.2M265.1 147.2l-.2 .5 .1 .9M265.1 147.2a1.78 1.78 0 0 1 2.4-.7 1.78 1.78 0 0 1 .7 2.4M265.2 144.4h2.9M265.8 144h1.7M265.9 143.7h1.6M265.9 143.3h1.6M265.9 143h1.5"/>
<path d="M266 142.6h1.4M267.5 149.9h2.6M267.5 149.6h2.8M267.5 146.5h2.8M267.6 150.3h2.6M267.8 150.6h2.7M267.9 151h2.8M267.9 149.2h2.5M268 146.8h2.4M268.1 151.3h2.9M268.2 148.9l-.3 .5-.5 .2 .8 2 .6-.3 1.4 1.2 1-1-1.2-1.4 .5-1.2M268.2 148.9h2.3"/>
<path d="M268.2 147.2h2.6M268.4 148.5h4M268.4 147.5h4M268.5 148.2h3.9M268.5 147.8h3.9M269.2 144.4h1.8M269.2 151.7h1.8M269.6 144h1.1M269.6 152h1.1M270 143.7h.3M270 152.4h.3"/>
</g>
<g fill="none" stroke="#008000" stroke-width=".21">
<path d="M38.1 33.7v2.6h-5.1v36.8M58.4 22.3v3.8M58.4 33.7v2.6M66.1 24.8v47h12.6M66.1 29.9h2.5M78.7 29.9v6.4h-30.4v-2.6M127 38.8h8.9M127 36.3h8.9M181.6 38.8h12.7v5.1M188 38.8v45.7M223.5 36.3v7.6M260.3 38.8v5.1"/>
<path d="M33 41.4h45.7M33 52.8h5.1M45.7 52.8h28v1.3h5M52.1 52.8v1.3M52.1 59.1v1.3M66.1 43.9h12.6M66.1 46.4h12.6M78.7 59.1h-5v1.3h-28M127 43.9h8.9M127 46.4h8.9M127 41.4h8.9M127 49h8.9"/>
<path d="M127 59.1h8.9M167.6 43.9h1.3v2.5M167.6 41.4h3.8M194.3 41.4h5.1M194.3 51.5v1.3h66v-1.3M209.5 49v6.3M217.1 52.8v3.8M219.7 41.4h14M223.5 51.5v1.3M243.8 49v5.1M254 41.4h6.3M33 66.8h45.7"/>
<path d="M33 60.4h5.1M127 71.8h8.9M127 74.4h8.9M127 76.9h8.9M127 69.3h8.9M127 66.8h8.9M127 61.7h8.9M127 64.2h8.9M158.7 78.2v-5.1h48.3v5.1M171.4 73.1v3.8M184.1 73.1v8.9h3.9M127 82h8.9"/>
<path d="M127 94.7h8.9M127 92.1h8.9M127 89.6h8.9M127 87.1h8.9M127 84.5h8.9M158.7 88.3v14h36.9M163.8 83.2h2.6v-6.3h29.2v7.6M171.4 87.1v3.8M171.4 95.9v6.4M190.5 84.5v-2.5h10.1v20.3h6.4v-3.8M193 84.5v-6.3h-12.7v10.1h-8.9M195.6 99.8v5"/>
<path d="M207 88.3v2.6M240 88.3h20.3M240 90.9h20.3M240 93.4h20.3M240 83.2h20.3M240 95.9h20.3M240 85.8h20.3M254 80.7v7.6M256.5 83.2v15.3M67.3 108.6v66.1M67.3 111.2h29.2M105.4 111.2h29.2v68.5"/>
<path d="M105.4 118.8v60.9M33 135.3h11.5M33 137.9h11.5M33 132.8h11.5M33 130.2h11.5M33 127.7h11.5M33 125.2h11.5M33 122.6h11.5M76.2 139.1h10.2M76.2 134h10.2M96.5 123.9v60.9M115.6 139.1h10.1"/>
<path d="M115.6 134h10.1M154.9 135.3h10.2M154.9 132.8h10.2M154.9 130.2h10.2M154.9 127.7h10.2M154.9 125.2h10.2M154.9 122.6h10.2M33 156.9h11.5M33 140.4h11.5M33 159.4h11.5M76.2 154.3h10.2M76.2 159.4h10.2"/>
<path d="M76.2 144.2h10.2M76.2 149.3h10.2M115.6 154.3h10.1M115.6 159.4h10.1M115.6 144.2h10.1M115.6 149.3h10.1M154.9 156.9h10.2M154.9 154.3h10.2M154.9 159.4h10.2M154.9 151.8h10.2M33 169.6h11.5M33 167h11.5"/>
<path d="M33 164.5h11.5M33 162h11.5M33 172.1h11.5M33 174.7h11.5M76.2 169.6h10.2M76.2 164.5h10.2M76.2 174.7h10.2M76.2 179.7h10.2M115.6 169.6h10.1M115.6 164.5h10.1M115.6 174.7h10.1M115.6 179.7h10.1"/>
<path d="M154.9 164.5h10.2M154.9 162h10.2"/>
</g>
<g fill="#008000" stroke="#008000" stroke-width=".21">
<circle cx="66.1" cy="29.9" r=".51"/>
<circle cx="66.1" cy="43.9" r=".51"/>
<circle cx="66.1" cy="46.4" r=".51"/>
<circle cx="223.5" cy="41.4" r=".51"/>
<circle cx="67.3" cy="118.8" r=".51"/>
<circle cx="67.3" cy="123.9" r=".51"/>
<circle cx="67.3" cy="129" r=".51"/>
<circle cx="67.3" cy="134" r=".51"/>
<circle cx="67.3" cy="139.1" r=".51"/>
<circle cx="67.3" cy="144.2" r=".51"/>
<circle cx="67.3" cy="149.3" r=".51"/>
<circle cx="67.3" cy="154.3" r=".51"/>
<circle cx="67.3" cy="159.4" r=".51"/>
<circle cx="67.3" cy="164.5" r=".51"/>
<circle cx="67.3" cy="169.6" r=".51"/>
<circle cx="91.4" cy="111.2" r=".51"/>
<circle cx="86.4" cy="111.2" r=".51"/>
<circle cx="81.3" cy="111.2" r=".51"/>
<circle cx="76.2" cy="111.2" r=".51"/>
<circle cx="67.3" cy="111.2" r=".51"/>
<circle cx="105.4" cy="123.9" r=".51"/>
<circle cx="105.4" cy="129" r=".51"/>
<circle cx="105.4" cy="134" r=".51"/>
<circle cx="105.4" cy="139.1" r=".51"/>
<circle cx="105.4" cy="144.2" r=".51"/>
<circle cx="105.4" cy="149.3" r=".51"/>
<circle cx="105.4" cy="154.3" r=".51"/>
<circle cx="105.4" cy="159.4" r=".51"/>
<circle cx="105.4" cy="164.5" r=".51"/>
<circle cx="105.4" cy="169.6" r=".51"/>
<circle cx="105.4" cy="174.7" r=".51"/>
<circle cx="254" cy="88.3" r=".51"/>
<circle cx="260.3" cy="41.4" r=".51"/>
<circle cx="188" cy="82" r=".51"/>
<circle cx="171.4" cy="73.1" r=".51"/>
<circle cx="184.1" cy="73.1" r=".51"/>
<circle cx="194.3" cy="41.4" r=".51"/>
<circle cx="188" cy="38.8" r=".51"/>
<circle cx="52.1" cy="60.4" r=".51"/>
<circle cx="52.1" cy="52.8" r=".51"/>
<circle cx="48.3" cy="36.3" r=".51"/>
<circle cx="78.7" cy="36.3" r=".51"/>
<circle cx="58.4" cy="36.3" r=".51"/>
<circle cx="209.5" cy="52.8" r=".51"/>
<circle cx="243.8" cy="52.8" r=".51"/>
<circle cx="223.5" cy="52.8" r=".51"/>
<circle cx="217.1" cy="52.8" r=".51"/>
<circle cx="38.1" cy="36.3" r=".51"/>
<circle cx="33" cy="41.4" r=".51"/>
<circle cx="33" cy="66.8" r=".51"/>
<circle cx="33" cy="60.4" r=".51"/>
<circle cx="33" cy="52.8" r=".51"/>
<circle cx="195.6" cy="102.3" r=".51"/>
<circle cx="171.4" cy="102.3" r=".51"/>
<circle cx="134.6" cy="174.7" r=".51"/>
<circle cx="134.6" cy="169.6" r=".51"/>
<circle cx="134.6" cy="164.5" r=".51"/>
<circle cx="134.6" cy="159.4" r=".51"/>
<circle cx="134.6" cy="154.3" r=".51"/>
<circle cx="134.6" cy="149.3" r=".51"/>
<circle cx="134.6" cy="144.2" r=".51"/>
<circle cx="134.6" cy="139.1" r=".51"/>
<circle cx="134.6" cy="134" r=".51"/>
<circle cx="134.6" cy="129" r=".51"/>
<circle cx="134.6" cy="123.9" r=".51"/>
<circle cx="110.5" cy="111.2" r=".51"/>
<circle cx="115.6" cy="111.2" r=".51"/>
<circle cx="120.6" cy="111.2" r=".51"/>
<circle cx="125.7" cy="111.2" r=".51"/>
<circle cx="134.6" cy="118.8" r=".51"/>
<circle cx="96.5" cy="179.7" r=".51"/>
<circle cx="96.5" cy="174.7" r=".51"/>
<circle cx="96.5" cy="169.6" r=".51"/>
<circle cx="96.5" cy="164.5" r=".51"/>
<circle cx="96.5" cy="159.4" r=".51"/>
<circle cx="96.5" cy="154.3" r=".51"/>
<circle cx="96.5" cy="149.3" r=".51"/>
<circle cx="96.5" cy="144.2" r=".51"/>
<circle cx="96.5" cy="139.1" r=".51"/>
<circle cx="96.5" cy="134" r=".51"/>
<circle cx="96.5" cy="129" r=".51"/>
<circle cx="256.5" cy="83.2" r=".51"/>
<circle cx="171.4" cy="88.3" r=".51"/>
<circle cx="81.3" cy="139.1" r=".51"/>
<circle cx="81.3" cy="144.2" r=".51"/>
<circle cx="81.3" cy="149.3" r=".51"/>
<circle cx="81.3" cy="154.3" r=".51"/>
<circle cx="81.3" cy="159.4" r=".51"/>
<circle cx="81.3" cy="164.5" r=".51"/>
<circle cx="81.3" cy="169.6" r=".51"/>
<circle cx="81.3" cy="174.7" r=".51"/>
<circle cx="81.3" cy="179.7" r=".51"/>
<circle cx="120.6" cy="139.1" r=".51"/>
<circle cx="120.6" cy="144.2" r=".51"/>
<circle cx="120.6" cy="149.3" r=".51"/>
<circle cx="120.6" cy="154.3" r=".51"/>
<circle cx="120.6" cy="159.4" r=".51"/>
<circle cx="120.6" cy="164.5" r=".51"/>
<circle cx="120.6" cy="169.6" r=".51"/>
<circle cx="120.6" cy="174.7" r=".51"/>
<circle cx="120.6" cy="179.7" r=".51"/>
<circle cx="81.3" cy="134" r=".51"/>
<circle cx="120.6" cy="134" r=".51"/>
</g>
<g font-size="2.8" fill="#808080">
<text x="40.7" y="27.4">RESET</text>
<text x="51.3" y="28.3">100n</text>
<text x="53.3" y="24.1">DTR</text>
<text x="63.5" y="24.9" transform="rotate(-90 63.5 24.9)">5V</text>
<text x="73.4" y="28.4">10k</text>
<text x="170.8" y="28.7">SLIDE_SWITCH_3MM</text>
<text x="53.7" y="33.4">C3</text>
<text x="74.3" y="33.2">R6</text>
<text x="83.8" y="32.5">MEGA8-P</text>
<text x="174.6" y="32.5">S1</text>
<text x="201.9" y="35.6">IC1G$1</text>
<text x="236.2" y="35.6">IC3</text>
<text x="67.3" y="36.3">RES</text>
<text x="132.8" y="41.4">A2</text>
<text x="132.8" y="38.8">A1</text>
<text x="132.8" y="36.3">A0</text>
<text x="157.5" y="38.1">ALIM</text>
<text x="189.2" y="38.8">7V4</text>
<text x="201.9" y="38.2">7805</text>
<text x="221" y="36.3" transform="rotate(-90 221 36.3)">5V</text>
<text x="236.2" y="38.2">78L33</text>
<text x="257.8" y="38.8" transform="rotate(-90 257.8 38.8)">3V3</text>
<text x="130.7" y="46.4">SDA</text>
<text x="132.8" y="43.9">A3</text>
<text x="195.3" y="45.8">C4</text>
<text x="224.5" y="45.8">C5</text>
<text x="261.3" y="45.8">C6</text>
<text x="51.1" y="52.1" transform="rotate(-90 51.1 52.1)">1</text>
<text x="54.6" y="52.7" transform="rotate(-90 54.6 52.7)">6MHZ</text>
<text x="131" y="49">SCL</text>
<text x="157.5" y="49">ALIM</text>
<text x="167" y="52.1">GND</text>
<text x="195.3" y="50.6">100u</text>
<text x="224.5" y="50.6">10u</text>
<text x="261.3" y="50.6">1u</text>
<text x="40.3" y="58.5" transform="rotate(-90 40.3 58.5)">18p</text>
<text x="45.4" y="57.5" transform="rotate(-90 45.4 57.5)">C1</text>
<text x="51.1" y="54.1" transform="rotate(-90 51.1 54.1)">Q</text>
<text x="54.6" y="54.1" transform="rotate(-90 54.6 54.1)">1</text>
<text x="132.4" y="59.1">RX</text>
<text x="240.2" y="59.8">GND</text>
<text x="45.4" y="65.1" transform="rotate(-90 45.4 65.1)">C2</text>
<text x="132.7" y="61.7">TX</text>
<text x="132.7" y="64.2">D2</text>
<text x="205.9" y="61">GND</text>
<text x="40.3" y="66.1" transform="rotate(-90 40.3 66.1)">18p</text>
<text x="132.7" y="71.8">D5</text>
<text x="132.7" y="69.3">D4</text>
<text x="132.7" y="66.7">D3</text>
<text x="132.7" y="74.4">D6</text>
<text x="132.7" y="76.9">D7</text>
<text x="29.4" y="78.8">GND</text>
<text x="132.7" y="82">D8</text>
<text x="229.9" y="80">JP11</text>
<text x="251.4" y="80.7" transform="rotate(-90 251.4 80.7)">5V</text>
<text x="264.8" y="80">JP12</text>
<text x="129.5" y="89.6">MOSI</text>
<text x="131.3" y="87.1">D10</text>
<text x="132.7" y="84.5">D9</text>
<text x="152.8" y="87.1" transform="rotate(-90 152.8 87.1)">R7</text>
<text x="169.9" y="85.8" transform="rotate(-90 169.9 85.8)">R8</text>
<text x="174.7" y="85.8" transform="rotate(-90 174.7 85.8)">10k</text>
<text x="174.9" y="87.8" transform="rotate(-90 174.9 87.8)">8</text>
<text x="205.5" y="87.1" transform="rotate(-90 205.5 87.1)">R9</text>
<text x="210.3" y="87.1" transform="rotate(-90 210.3 87.1)">1k</text>
<text x="245.2" y="85.8">CTS</text>
<text x="129.5" y="92.1">MISO</text>
<text x="130.7" y="94.7">SCK</text>
<text x="169.5" y="95.2" transform="rotate(-90 169.5 95.2)">D1</text>
<text x="174.9" y="95.2" transform="rotate(-90 174.9 95.2)">1N472</text>
<text x="245" y="96">DTR</text>
<text x="246.7" y="90.9">RX</text>
<text x="247" y="93.4">TX</text>
<text x="83.8" y="99.8">IC2</text>
<text x="186" y="96.6" transform="rotate(-90 186 96.6)">IC5</text>
<text x="199.4" y="96.6" transform="rotate(-90 199.4 96.6)">LM317</text>
<text x="210.6" y="98" transform="rotate(-90 210.6 98)">BAT</text>
<text x="212.7" y="98" transform="rotate(-90 212.7 98)">LOW</text>
<text x="252.9" y="104.2">GND</text>
<text x="64.8" y="108.6" transform="rotate(-90 64.8 108.6)">5V</text>
<text x="191.9" y="110.6">GND</text>
<text x="49.8" y="119.3">M08</text>
<text x="102.9" y="118.8" transform="rotate(-90 102.9 118.8)">5V</text>
<text x="144.8" y="119.3">M06</text>
<text x="33" y="122.6">RX</text>
<text x="33" y="125.2">TX</text>
<text x="162" y="125.2">A1</text>
<text x="162" y="122.6">A0</text>
<text x="33" y="130.2">D3</text>
<text x="33" y="127.7">D2</text>
<text x="162" y="130.2">A3</text>
<text x="162" y="127.7">A2</text>
<text x="33" y="135.3">D5</text>
<text x="33" y="137.9">D6</text>
<text x="33" y="132.8">D4</text>
<text x="160" y="132.8">SDA</text>
<text x="160.2" y="135.3">SCL</text>
<text x="33" y="140.4">D7</text>
<text x="144.8" y="140.4">JP5</text>
<text x="50.3" y="145.5">JP7</text>
<text x="144.8" y="148.5">M06</text>
<text x="49.8" y="153.6">M08</text>
<text x="160" y="151.8">RES</text>
<text x="160.6" y="154.4">3V3</text>
<text x="33" y="156.9">D8</text>
<text x="33" y="162">D10</text>
<text x="33" y="159.4">D9</text>
<text x="159.5" y="162">GND</text>
<text x="159.5" y="159.4">GND</text>
<text x="162" y="156.9">5V</text>
<text x="33" y="167.1">MISO</text>
<text x="33" y="164.5">MOSI</text>
<text x="160.9" y="164.5">VIN</text>
<text x="180.3" y="164.5">Released under the Creative Commons Attribution Share-Alike 3.0 License</text>
<text x="180.3" y="167.1">http://creativecommons.org/licenses/by-sa/3.0</text>
<text x="33" y="169.6">SCK</text>
<text x="33" y="172.1">GND</text>
<text x="144.8" y="169.6">JP6</text>
<text x="180.3" y="169.6">Design by: Fernando Padilha Ferreira</text>
<text x="33" y="174.7">AREF</text>
<text x="50.3" y="179.8">JP8</text>
<text x="131" y="185.5">GND</text>
<text x="92.9" y="190.5">GND</text>
</g>
<g font-size="2.4" fill="#808080">
<text x="39.1" y="33.4">1</text>
<text x="39.1" y="35.9">2</text>
<text x="46.1" y="33.4">3</text>
<text x="46.1" y="35.9">4</text>
<text x="80.3" y="35.9">1</text>
<text x="124.3" y="35.9">23</text>
<text x="79.1" y="41">22</text>
<text x="86.2" y="37">PC6(/RESET)</text>
<text x="108.3" y="39.6">PC1(ADC1)</text>
<text x="108.3" y="37">PC0(ADC0)</text>
<text x="124.3" y="41">25</text>
<text x="124.3" y="38.5">24</text>
<text x="164.9" y="41">2</text>
<text x="172.4" y="41">2</text>
<text x="179.4" y="38.5">1</text>
<text x="200.4" y="41">1</text>
<text x="217.5" y="41">3</text>
<text x="234.7" y="41">3</text>
<text x="251.8" y="41">1</text>
<text x="79.1" y="43.5">21</text>
<text x="79.1" y="46.1">20</text>
<text x="86.2" y="42.1">GND</text>
<text x="86.2" y="44.7">AREF</text>
<text x="86.2" y="47.2">AVCC</text>
<text x="103.3" y="47.2">PC4(ADC4/SDA)</text>
<text x="108.3" y="44.7">PC3(ADC3)</text>
<text x="108.3" y="42.1">PC2(ADC2)</text>
<text x="124.3" y="46.1">27</text>
<text x="124.3" y="43.5">26</text>
<text x="164.9" y="43.5">1</text>
<text x="179.4" y="43.5">3</text>
<text x="204.3" y="42.1">VI</text>
<text x="207.5" y="45.7">GND</text>
<text x="209.2" y="48" transform="rotate(-90 209.2 48)">2</text>
<text x="211.7" y="42.1">VO</text>
<text x="238.5" y="42.1">VI</text>
<text x="241.8" y="45.7">GND</text>
<text x="243.5" y="48" transform="rotate(-90 243.5 48)">2</text>
<text x="246" y="42.1">VO</text>
<text x="80.3" y="53.7">9</text>
<text x="103.6" y="49.7">PC5(ADC5/SCL)</text>
<text x="124.3" y="48.6">28</text>
<text x="79.1" y="58.8">10</text>
<text x="86.2" y="59.9">PB7(XTAL2/TOSC2)</text>
<text x="86.2" y="54.8">PB6(XTAL1/TOSC1)</text>
<text x="109.5" y="59.9">PD0(RXD)</text>
<text x="124.3" y="58.8">2</text>
<text x="216.8" y="58.8" transform="rotate(-90 216.8 58.8)">4</text>
<text x="109.4" y="65">PD2(INT0)</text>
<text x="109.7" y="62.4">PD1(TXD)</text>
<text x="124.3" y="63.9">4</text>
<text x="124.3" y="61.3">3</text>
<text x="80.3" y="66.4">8</text>
<text x="80.3" y="71.5">7</text>
<text x="86.2" y="67.5">GND</text>
<text x="106.5" y="70.1">PD4(XCK/T0)</text>
<text x="109.4" y="67.5">PD3(INT1)</text>
<text x="124.3" y="71.5">11</text>
<text x="124.3" y="68.9">6</text>
<text x="124.3" y="66.4">5</text>
<text x="86.2" y="72.6">VCC</text>
<text x="109.3" y="77.7">PD7(AIN1)</text>
<text x="109.3" y="75.1">PD6(AIN0)</text>
<text x="111.5" y="72.6">PD5(T1)</text>
<text x="124.3" y="76.6">13</text>
<text x="124.3" y="74">12</text>
<text x="110.6" y="82.7">PB0(ICP)</text>
<text x="124.3" y="81.6">14</text>
<text x="158.4" y="80.4" transform="rotate(-90 158.4 80.4)">E</text>
<text x="161.6" y="82.9">S</text>
<text x="261.9" y="82.9">6</text>
<text x="104.9" y="87.8">PB2(SS/OC1B)</text>
<text x="108.3" y="85.3">PB1(OC1A)</text>
<text x="124.3" y="89.2">17</text>
<text x="124.3" y="86.7">16</text>
<text x="124.3" y="84.2">15</text>
<text x="158.4" y="87.6" transform="rotate(-90 158.4 87.6)">A</text>
<text x="187.6" y="86.7" transform="rotate(-90 187.6 86.7)">8</text>
<text x="190.1" y="86.7" transform="rotate(-90 190.1 86.7)">7</text>
<text x="192.7" y="86.7" transform="rotate(-90 192.7 86.7)">6</text>
<text x="195.2" y="86.7" transform="rotate(-90 195.2 86.7)">5</text>
<text x="227.8" y="84">GND</text>
<text x="228.1" y="89.1">VCC</text>
<text x="228.3" y="86.6">CTS</text>
<text x="261.9" y="88">4</text>
<text x="261.9" y="85.4">5</text>
<text x="103.7" y="90.4">PB3(MOSI/OC2)</text>
<text x="108.7" y="92.9">PB4(MISO)</text>
<text x="109.7" y="95.4">PB5(SCK)</text>
<text x="124.3" y="94.3">19</text>
<text x="124.3" y="91.8">18</text>
<text x="228.2" y="91.6">TXO</text>
<text x="229.1" y="94.2">RXI</text>
<text x="261.9" y="95.6">1</text>
<text x="261.9" y="93.1">2</text>
<text x="261.9" y="90.5">3</text>
<text x="187.6" y="98.8" transform="rotate(-90 187.6 98.8)">1</text>
<text x="190.1" y="98.8" transform="rotate(-90 190.1 98.8)">2</text>
<text x="192.7" y="98.8" transform="rotate(-90 192.7 98.8)">3</text>
<text x="195.2" y="98.8" transform="rotate(-90 195.2 98.8)">4</text>
<text x="228.2" y="96.7">DTR</text>
<text x="46" y="122.3">1</text>
<text x="46" y="124.8">2</text>
<text x="152.2" y="122.3">1</text>
<text x="152.2" y="124.8">2</text>
<text x="46" y="127.3">3</text>
<text x="46" y="129.9">4</text>
<text x="152.2" y="127.3">3</text>
<text x="152.2" y="129.9">4</text>
<text x="46" y="132.4">5</text>
<text x="46" y="135">6</text>
<text x="46" y="137.5">7</text>
<text x="152.2" y="132.4">5</text>
<text x="152.2" y="135">6</text>
<text x="46" y="140">8</text>
<text x="152.2" y="151.5">1</text>
<text x="152.2" y="154">2</text>
<text x="46" y="156.5">1</text>
<text x="46" y="159.1">2</text>
<text x="46" y="161.6">3</text>
<text x="152.2" y="156.5">3</text>
<text x="152.2" y="159.1">4</text>
<text x="152.2" y="161.6">5</text>
<text x="46" y="164.2">4</text>
<text x="46" y="166.7">5</text>
<text x="152.2" y="164.2">6</text>
<text x="46" y="169.2">6</text>
<text x="46" y="171.8">7</text>
<text x="46" y="174.3">8</text>
</g>
<g font-size="2" fill="#808080">
<text x="86.4" y="119.3" transform="rotate(-90 86.4 119.3)">U$12</text>
<text x="115.6" y="119.3" transform="rotate(-90 115.6 119.3)">U$15</text>
<text x="82.6" y="130.2" transform="rotate(-90 82.6 130.2)">U$2</text>
<text x="82.6" y="135.3" transform="rotate(-90 82.6 135.3)">U</text>
<text x="82.6" y="134" transform="rotate(-90 82.6 134)">$3</text>
<text x="121.9" y="134" transform="rotate(-90 121.9 134)">$17 U$16</text>
<text x="82.6" y="140.4" transform="rotate(-90 82.6 140.4)">U</text>
<text x="82.6" y="139.1" transform="rotate(-90 82.6 139.1)">$4</text>
<text x="121.9" y="139.1" transform="rotate(-90 121.9 139.1)">$18 U</text>
<text x="60.2" y="144.2">U$1</text>
<text x="82.6" y="149.3" transform="rotate(-90 82.6 149.3)">$6</text>
<text x="82.6" y="145.5" transform="rotate(-90 82.6 145.5)">U</text>
<text x="82.6" y="144.2" transform="rotate(-90 82.6 144.2)">$5</text>
<text x="88.4" y="149.3">U$13</text>
<text x="97.3" y="149.3">U$14</text>
<text x="121.9" y="149.3" transform="rotate(-90 121.9 149.3)">$20 U</text>
<text x="121.9" y="144.2" transform="rotate(-90 121.9 144.2)">$19 U</text>
<text x="126.5" y="144.2">U$26</text>
<text x="82.6" y="155.6" transform="rotate(-90 82.6 155.6)">U</text>
<text x="82.6" y="154.3" transform="rotate(-90 82.6 154.3)">$7</text>
<text x="82.6" y="150.5" transform="rotate(-90 82.6 150.5)">U</text>
<text x="121.9" y="154.3" transform="rotate(-90 121.9 154.3)">$21 U</text>
<text x="82.6" y="160.7" transform="rotate(-90 82.6 160.7)">U</text>
<text x="82.6" y="159.4" transform="rotate(-90 82.6 159.4)">$8</text>
<text x="121.9" y="159.4" transform="rotate(-90 121.9 159.4)">$22 U</text>
<text x="82.6" y="164.5" transform="rotate(-90 82.6 164.5)">$9</text>
<text x="121.9" y="164.5" transform="rotate(-90 121.9 164.5)">$23 U</text>
<text x="82.6" y="169.6" transform="rotate(-90 82.6 169.6)">$10 U</text>
<text x="121.9" y="169.6" transform="rotate(-90 121.9 169.6)">$24 U</text>
<text x="82.6" y="175.9" transform="rotate(-90 82.6 175.9)">U</text>
<text x="82.6" y="174.7" transform="rotate(-90 82.6 174.7)">$11 U</text>
<text x="121.9" y="175.9" transform="rotate(-90 121.9 175.9)">U</text>
<text x="121.9" y="174.7" transform="rotate(-90 121.9 174.7)">$25 U</text>
</g>
</svg>
